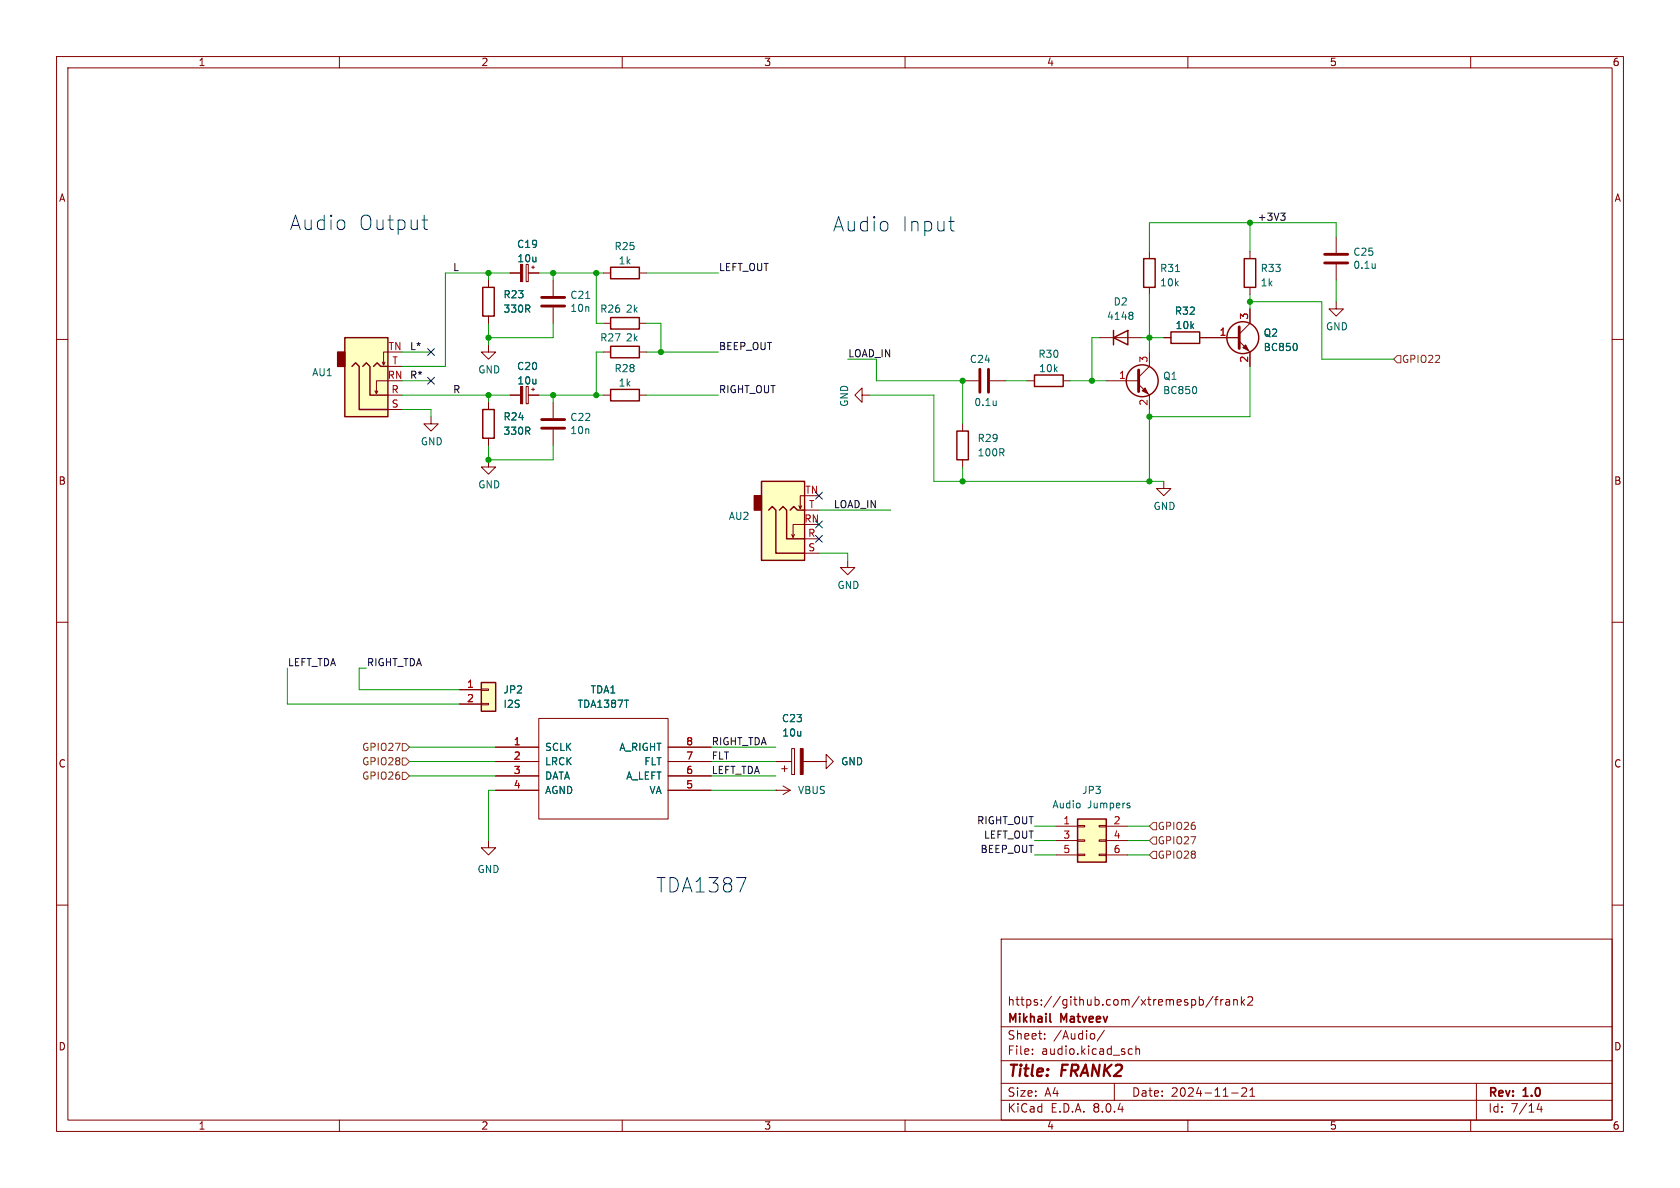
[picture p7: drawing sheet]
<svg xmlns="http://www.w3.org/2000/svg" width="297mm" height="210mm" viewBox="0 0 297 210" stroke-linecap="round" stroke-linejoin="round" font-family="sans-serif">
<g fill="none" stroke="#840000" stroke-width=".18">
<path d="M10 10h277v190h-277zM12 12h273v186h-273zM60 10v2M110 10v2M160 10v2M210 10v2M260 10v2M10 60h2M285 60h2M76.2 73.7v1.2h1.3l-1.3 1.3-1.3-1.3h1.3M86.4 71.1v1.3M86.4 77.5v1.2"/>
<path d="M86.4 81.3v1.3h1.2l-1.2 1.2-1.3-1.2h1.3M10 110h2M285 110h2M87.6 132.1h7.6M87.6 134.6h7.6M87.6 137.2h7.6M87.6 139.7h7.6M95.2 127h22.9v17.8h-22.9zM118.1 132.1h7.6M118.1 134.6h7.6M118.1 137.2h7.6M118.1 139.7h7.6"/>
<path d="M10 160h2M285 160h2M177 166h108v32h-108zM212 176.2v1.5M212 176.8l.5-.1 .2 .3v.4l-.1 .2h-.6M214.5 176.1l-1.3 2M214.7 176.7h.6M215.3 176.2l-.3 .2v1.3M215.8 176.7v1M216.2 176.7l-.2 .1-.2 .2M216.7 176.8h.6l.1 .9M217.4 177.1h-.5a.29 .29 0 0 0-.2 .3 .29 .29 0 0 0 .2 .3l.5-.1"/>
<path d="M218.1 176.8l.2-.1 .4 .1v.9M218.1 176.7v1M219.5 176.2v1.5M219.6 177.1l.4 .6M220 176.7l-.5 .6M220.6 176.3l.6-.1 .2 .1 .1 .3-1 1.1h1M60 198v2M110 198v2M160 198v2M177 194.5h108M177 191.5h108M177 187.5h108"/>
<path d="M177 181.5h108M182.5 186.3v.1M182.5 185.5v.1M184.7 183.6v.1M184.7 182.8v.1M193.5 182.8v.8M195.2 182.1l-1.2 2M197 191.5v3M199.6 186.3h.6M199.6 185.5h.6M200.8 185.5l.2-.1 .4 .1 .1 .9M200.8 184.9v1.5"/>
<path d="M210 198v2M217.7 193.2h1.2M219.5 192.4l.6-.1 .2 .1 .1 .3-.9 1.1h.9M221 193.8h.8M221 192.7l.4-.4v1.5M260 198v2M261 191.5v6.5M272.1 195l-.4 1.1h1M272.5 195.6v1"/>
</g>
<path d="M185.6 180.5l.2 .2" fill="none" stroke="#840000" stroke-width=".3"/>
<path d="M85.3 72.4h2.1v5.1h-2.1z" fill="none" stroke="#840000" stroke-width=".25"/>
<path d="M85.1 120.7h2.5v5h-2.5z" fill="#ffffc2"/>
<g fill="none" stroke="#840000" stroke-width=".18">
<path d="M86.4 49.5v1.3M86.4 55.9v1.3M90.2 48.3h1.8M93 46.7h.4v3.1h-.4zM93.4 48.3h1.8M94 47.2h.5M94.2 47v.5M194.3 59.7h7.6M213.4 59.7h5.7M221 54.6v2.6l-1.9 1.9M86.4 61v1.2h1.2l-1.2 1.3-1.3-1.3h1.3M90.2 69.9h1.8"/>
<path d="M93 68.3h.4v3.1h-.4zM93.4 69.9h1.8M94 68.8h.5M94.2 68.6v.5M106.7 69.9h1.2M113 69.9h1.3M195.6 67.3h5.7M201.3 67.9l1.9 2v2.5M203.2 62.2v2.6l-1.9 1.9M219.1 60.3l1.9 1.9v2.6M81.3 121.9h3.8M81.3 124.5h3.8"/>
<path d="M85.1 124.3h1.3v.3h-1.3zM85.1 121.8h1.3v.2h-1.3zM86.4 148.6v1.3h1.2l-1.2 1.2-1.3-1.2h1.3"/>
</g>
<g fill="none" stroke="#840000" stroke-width=".25">
<path d="M85.3 50.8h2.1v5.1h-2.1zM196.8 59.7l2.6-1.3v2.6zM196.8 58.4v2.6M107.9 68.8h5.1v2.1h-5.1zM85.1 120.7h2.5v5h-2.5z"/>
<circle cx="219.7" cy="59.7" r="2.82"/>
<circle cx="201.9" cy="67.3" r="2.82"/>
</g>
<path d="M219.1 57.8v3.8M201.3 65.4v3.8" fill="none" stroke="#840000" stroke-width=".51"/>
<g fill="#840000" stroke="#840000" stroke-width=".18">
<path d="M201.9 69.1l.5-.5 .5 1z"/>
<path d="M219.7 61.5l.5-.5 .5 1z"/>
<path d="M92 68.3h.4v3.1h-.4z"/>
<path d="M92 46.7h.4v3.1h-.4z"/>
</g>
<path d="M200.1 55.2l.2 .2-.2 .3 .2 .3v.2l-.2 .3M211.4 68.4l.1 .4-.1 .7M229.2 60.8l.1 .4-.1 .7" fill="none" stroke="#006464" stroke-width=".18"/>
<path d="M61 59.7h7.6v14h-7.6z" fill="#ffffc2"/>
<path d="M59.7 62.2h1.3v2.6h-1.3z" fill="#840000" stroke="#840000" stroke-width=".25"/>
<g fill="none" stroke="#840000" stroke-width=".18">
<path d="M97.8 49.5v2.8M97.8 54.4v2.8M106.7 48.3h1.2M113 48.3h1.3M66.8 69.1l-.3 .5M68.1 64l-.3 .5M68.6 62.2h-.8v2.3l-.2-.5M68.6 67.3h-2.1v2.3l-.2-.5M68.6 69.9h2.5M68.6 72.4h2.5M68.6 64.8h2.5M152.4 69.9v-1.3l-1.3 1.3 1.3 1.2v-1.2h1.3"/>
<path d="M170.2 67.3h2.8M170.2 74.9v1.3M175 67.3h2.8M181.6 67.3h1.3M188 67.3h1.2M149.9 99.1v1.2h1.2l-1.2 1.3-1.3-1.3h1.3M170.2 81.3v1.3M137.2 139.7h.1M137.2 139.7h2.5M137.2 134.6h2.8M138.2 135.9h1M138.4 138.9l1.3 .8"/>
<path d="M138.7 135.4v1M139.7 139.7l-1.3 .8M140 132.3h.5v4.6h-.5zM142 134.6h2.8M144.8 134.6h1.2v-1.2l1.3 1.2-1.3 1.3v-1.3M144.8 134.6h.1"/>
</g>
<path d="M61 59.7h7.6v14h-7.6zM107.9 47.2h5.1v2.1h-5.1zM62.2 64.8l.7-.7 .6 .7v7.6h5.1M64.1 64.8l.7-.7 .6 .7v5.1h3.2M66 64.8l.7-.7 .6 .7h1.3M169.2 76.2h2v5.1h-2zM182.9 66.3h5.1v2h-5.1z" fill="none" stroke="#840000" stroke-width=".25"/>
<path d="M141.5 132.3h.5v4.6h-.5z" fill="#840000" stroke="#840000" stroke-width=".18"/>
<path d="M95.8 54.1h4M95.8 52.6h4M173.2 65.3v4M174.8 65.3v4" fill="none" stroke="#840000" stroke-width=".51"/>
<path d="M103.5 52.8h.8M176.1 70.9v.8M176.1 71.6h.1" fill="none" stroke="#006464" stroke-width=".18"/>
<path d="M190.5 144.8h5.1v7.6h-5.1z" fill="#ffffc2"/>
<g fill="none" stroke="#840000" stroke-width=".18">
<path d="M106.7 57.2h1.2M113 57.2h1.3M203.2 44.5v1.2M203.2 50.8v1.3M205.7 59.7h1.3M212.1 59.7h1.3M221 44.5v1.2M221 50.8v1.3M236.2 53.3v1.3h1.3l-1.3 1.3-1.3-1.3h1.3M106.7 62.2h1.2M113 62.2h1.3M205.7 85.1v1.3h1.3l-1.3 1.2-1.2-1.2h1.2"/>
<path d="M186.7 146.1h3.8M186.7 148.6h3.8M186.7 151.1h3.8M190.5 151h1.3v.3h-1.3zM190.5 148.5h1.3v.2h-1.3zM190.5 145.9h1.3v.3h-1.3zM194.3 151h1.3v.3h-1.3zM194.3 148.5h1.3v.2h-1.3zM194.3 145.9h1.3v.3h-1.3zM195.6 146.1h3.8M195.6 148.6h3.8M195.6 151.1h3.8"/>
</g>
<path d="M107.9 56.1h5.1v2.1h-5.1zM202.2 45.7h2v5.1h-2zM207 58.7h5.1v2h-5.1zM220 45.7h2v5.1h-2zM107.9 61.2h5.1v2h-5.1zM190.5 144.8h5.1v7.6h-5.1z" fill="none" stroke="#840000" stroke-width=".25"/>
<path d="M207.8 48h.7M199.6 142.4l.2 .2-.2 .2M199.6 142h.1" fill="none" stroke="#006464" stroke-width=".18"/>
<path d="M134.6 85.1h7.6v14h-7.6z" fill="#ffffc2"/>
<path d="M133.3 87.6h1.3v2.6h-1.3z" fill="#840000" stroke="#840000" stroke-width=".25"/>
<g fill="none" stroke="#840000" stroke-width=".18">
<path d="M86.4 49.5v1.3M86.4 55.9v1.3M90.2 48.3h1.8M93.4 48.3h1.8M205.7 59.7h1.3M212.1 59.7h7M221 54.6v2.6M236.2 41.9v2.8M236.2 46.7v2.8M86.4 71.1v1.3M86.4 77.5v1.2M90.2 69.9h1.8"/>
<path d="M93.4 69.9h1.8M97.8 71.1v2.8M97.8 75.9v2.8M221 62.2v2.6M140.5 94.5l-.3 .5M141.7 89.4l-.2 .5M142.2 87.6h-.7v2.3l-.3-.5M142.2 92.7h-2v2.3l-.2-.5M142.2 95.3h2.6M142.2 97.8h2.6M142.2 90.2h2.6M81.3 121.9h3.8"/>
<path d="M81.3 124.5h3.8M87.6 134.6h7.6M87.6 132.1h7.6M87.6 137.2h7.6M87.6 139.7h7.6M118.1 134.6h7.6M118.1 132.1h7.6M118.1 137.2h7.6M118.1 139.7h7.6M137.2 134.6h2.8M142 134.6h2.8M144.8 134.6h.1"/>
</g>
<path d="M134.6 85.1h7.6v14h-7.6zM135.9 90.2l.6-.7 .7 .7v7.6h5M137.8 90.2l.6-.7 .7 .7v5.1h3.1M139.7 90.2l.6-.7 .7 .7h1.2" fill="none" stroke="#840000" stroke-width=".25"/>
<path d="M234.2 46.5h4.1M234.2 45h4.1M95.8 75.7h4M95.8 74.2h4" fill="none" stroke="#840000" stroke-width=".51"/>
<path d="M243.1 46.6v.8M243.1 47.3v.1M229.2 60.8l.1 .4-.1 .7" fill="none" stroke="#006464" stroke-width=".18"/>
<path d="M247 62.9h.6v1.2h-.6l-.6-.6zM71.1 136.5h.7l.6 .7-.6 .6h-.7zM71.1 134h.7l.6 .6-.6 .7h-.7zM71.1 131.4h.7l.6 .7-.6 .6h-.7zM203.8 148h.7v1.2h-.7l-.6-.6zM203.8 145.4h.7v1.3h-.7l-.6-.6zM203.8 150.5h.7v1.3h-.7l-.6-.7z" fill="none" stroke="#725600" stroke-width=".18"/>
<path d="M226.4 37.7h.8l-.4 .5M226.9 38.2l.3 .2v.3l-.3 .2" fill="none" stroke="#0f0f0f" stroke-width=".18"/>
<path d="M74.6 38.9h1M167.7 39.1h1M75 40.2l.1 .3 .5 .1M168.2 40.7l.5 .1M130.2 155.1h1.7l-1.1 2.6" fill="none" stroke="#0000c2" stroke-width=".18"/>
<g fill="none" stroke="#009600" stroke-width=".18">
<path d="M221 39.4v5.1M86.4 48.3v1.2M86.4 57.2v3.8M90.2 48.3h-11.5v16.5h-7.6M95.2 48.3h11.5M97.8 57.2v2.5h-11.4M97.8 48.3v1.2M105.4 48.3v8.9h1.3M114.3 48.3h12.7M114.3 57.2h2.5v5M194.3 59.7h-1.3v7.6M201.9 59.7h3.8"/>
<path d="M203.2 52.1v10.1M221 53.3h12.7v10.2h12.7M221 52.1v2.5M236.2 41.9v-2.5h-33v5.1M236.2 49.5v3.8M71.1 69.9h19.1M71.1 67.3h5.1M71.1 62.2h5.1M71.1 72.4h5.1v1.3M86.4 78.7v2.6h11.4v-2.6M86.4 69.9v1.2M95.2 69.9h11.5"/>
<path d="M97.8 69.9v1.2M106.7 62.2h-1.3v7.7M114.3 69.9h12.7M114.3 62.2h12.7M149.9 63.5h5v3.8h15.3v7.6M153.7 69.9h11.4v15.2h40.6M177.8 67.3h3.8M189.2 67.3h6.4M203.2 72.4v12.7M221 64.8v8.9h-17.8M144.8 90.2h12.7M144.8 97.8h5.1v1.3"/>
<path d="M170.2 82.6v2.5M50.8 118.1v6.4h30.5M64.8 118.1h-1.3v3.8h17.8M72.4 132.1h15.2M72.4 134.6h15.2M72.4 137.2h15.2M87.6 139.7h-1.2v8.9M125.7 139.7h11.5M125.7 132.1h11.5M125.7 134.6h11.5M125.7 137.2h11.5M182.9 148.6h3.8"/>
<path d="M182.9 146.1h3.8M182.9 151.1h3.8M199.4 148.6h3.8M199.4 146.1h3.8M199.4 151.1h3.8"/>
</g>
<path d="M75.6 66.7l1.2 1.2M75.6 61.6l1.2 1.2M76.8 66.7l-1.2 1.2M76.8 61.6l-1.2 1.2M144.2 94.6l1.2 1.3M144.2 92.1l1.2 1.2M144.2 87l1.2 1.2M145.4 94.6l-1.2 1.3M145.4 92.1l-1.2 1.2M145.4 87l-1.2 1.2" fill="none" stroke="#000084" stroke-width=".18"/>
<g fill="#009600" stroke="#009600" stroke-width=".18">
<circle cx="116.8" cy="62.2" r=".46"/>
<circle cx="105.4" cy="69.9" r=".46"/>
<circle cx="105.4" cy="48.3" r=".46"/>
<circle cx="97.8" cy="48.3" r=".46"/>
<circle cx="170.2" cy="67.3" r=".46"/>
<circle cx="97.8" cy="69.9" r=".46"/>
<circle cx="221" cy="39.4" r=".46"/>
<circle cx="221" cy="53.3" r=".46"/>
<circle cx="203.2" cy="59.7" r=".46"/>
<circle cx="193" cy="67.3" r=".46"/>
<circle cx="203.2" cy="73.7" r=".46"/>
<circle cx="203.2" cy="85.1" r=".46"/>
<circle cx="170.2" cy="85.1" r=".46"/>
<circle cx="86.4" cy="69.9" r=".46"/>
<circle cx="86.4" cy="48.3" r=".46"/>
<circle cx="86.4" cy="59.7" r=".46"/>
<circle cx="86.4" cy="81.3" r=".46"/>
</g>
<g font-size="3.5" fill="#0000c2">
<text x="51.1" y="40.9">Audio</text>
<text x="63.2" y="40.9">Output</text>
<text x="147.1" y="41.2">Audio</text>
<text x="159.2" y="41.2">Input</text>
<text x="115.8" y="158">TDA1387</text>
</g>
<g font-size="2.8" fill="#840000">
<text x="178" y="190.9">Title:</text>
<text x="187.7" y="190.9">FRANK2</text>
</g>
<g font-size="2.1" fill="#840000">
<text x="178" y="178">https://github.com/xtremespb/frank2</text>
<text x="178" y="184">Sheet:</text>
<text x="178" y="181.2">Mikhail</text>
<text x="186.2" y="184">/Audio/</text>
<text x="187.6" y="181.2">Matveev</text>
<text x="178" y="186.7">File:</text>
<text x="184.1" y="186.7">audio.kicad_sch</text>
<text x="178" y="196.9">KiCad</text>
<text x="178" y="194.1">Size:</text>
<text x="184.7" y="194.1">A4</text>
<text x="185.7" y="196.9">E.D.A.</text>
<text x="193.3" y="196.9">8.0.4</text>
<text x="200" y="194.1">Date:</text>
<text x="207" y="194.1">2024-11-21</text>
<text x="263" y="194.3">Rev:</text>
<text x="263" y="196.9">Id:</text>
<text x="267.1" y="196.9">7/14</text>
<text x="269.4" y="194.3">1.0</text>
</g>
<g font-size="1.8" fill="#840000">
<text x="35" y="11.9">1</text>
<text x="85" y="11.9">2</text>
<text x="135" y="11.9">3</text>
<text x="185" y="11.9">4</text>
<text x="235" y="11.9">5</text>
<text x="285" y="11.9">6</text>
<text x="10.3" y="35.9">A</text>
<text x="285.3" y="35.9">A</text>
<text x="10.3" y="85.9">B</text>
<text x="285.3" y="85.9">B</text>
<text x="10.3" y="135.9">C</text>
<text x="285.3" y="135.9">C</text>
<text x="10.3" y="185.9">D</text>
<text x="285.3" y="185.9">D</text>
<text x="35" y="199.9">1</text>
<text x="85" y="199.9">2</text>
<text x="135" y="199.9">3</text>
<text x="185" y="199.9">4</text>
<text x="235" y="199.9">5</text>
<text x="285" y="199.9">6</text>
</g>
<g font-size="1.8" fill="#0f0f0f">
<text x="222.2" y="39.1">+3V3</text>
<text x="80" y="48">L</text>
<text x="127" y="48">LEFT_OUT</text>
<text x="72.4" y="62">L*</text>
<text x="127" y="62">BEEP_OUT</text>
<text x="149.9" y="63.2">LOAD_IN</text>
<text x="72.4" y="67">R*</text>
<text x="80" y="69.6">R</text>
<text x="127" y="69.6">RIGHT_OUT</text>
<text x="147.3" y="89.9">LOAD_IN</text>
<text x="50.8" y="117.8">LEFT_TDA</text>
<text x="64.8" y="117.8">RIGHT_TDA</text>
<text x="125.7" y="131.8">RIGHT_TDA</text>
<text x="125.7" y="136.9">LEFT_TDA</text>
<text x="125.7" y="134.4">FLT</text>
<text x="172.6" y="145.8">RIGHT_OUT</text>
<text x="173.8" y="148.3">LEFT_OUT</text>
<text x="173.2" y="150.9">BEEP_OUT</text>
</g>
<g font-size="1.8" fill="#006464">
<text x="91.3" y="44">C19</text>
<text x="91.4" y="46.6">10u</text>
<text x="108.5" y="44.4">R25</text>
<text x="109.3" y="46.9">1k</text>
<text x="239.2" y="45.4">C25</text>
<text x="239.2" y="47.7">0.1u</text>
<text x="88.9" y="52.9">R23</text>
<text x="100.7" y="53">C21</text>
<text x="205" y="50.8">10k</text>
<text x="205" y="48.3">R31</text>
<text x="222.8" y="48.3">R33</text>
<text x="222.8" y="50.8">1k</text>
<text x="88.9" y="55.5">330R</text>
<text x="100.7" y="55.3">10n</text>
<text x="106" y="55.5">R26</text>
<text x="110.5" y="55.5">2k</text>
<text x="195.6" y="56.7">4148</text>
<text x="196.8" y="54.2">D2</text>
<text x="207.6" y="55.8">R32</text>
<text x="207.7" y="58.4">10k</text>
<text x="223.3" y="59.7">Q2</text>
<text x="234.3" y="58.6">GND</text>
<text x="91.3" y="65.6">C20</text>
<text x="106" y="60.6">R27</text>
<text x="108.5" y="66">R28</text>
<text x="110.5" y="60.6">2k</text>
<text x="171.4" y="64.4">C24</text>
<text x="183.5" y="63.5">R30</text>
<text x="183.6" y="66">10k</text>
<text x="223.3" y="62.3">BC850</text>
<text x="55.1" y="66.7">AU1</text>
<text x="84.5" y="66.2">GND</text>
<text x="91.4" y="68.2">10u</text>
<text x="109.3" y="68.5">1k</text>
<text x="172.1" y="72">0.1u</text>
<text x="205.5" y="69.9">BC850</text>
<text x="205.5" y="67.3">Q1</text>
<text x="88.9" y="77.1">330R</text>
<text x="88.9" y="74.5">R24</text>
<text x="100.7" y="74.6">C22</text>
<text x="100.7" y="76.9">10n</text>
<text x="150.1" y="72" transform="rotate(-90 150.1 72)">GND</text>
<text x="74.3" y="78.9">GND</text>
<text x="172.7" y="80.9">100R</text>
<text x="172.7" y="78.3">R29</text>
<text x="84.5" y="86.5">GND</text>
<text x="128.7" y="92.1">AU2</text>
<text x="203.8" y="90.3">GND</text>
<text x="148" y="104.3">GND</text>
<text x="88.9" y="122.8">JP2</text>
<text x="88.9" y="125.3">I2S</text>
<text x="102" y="125.3">TDA1387T</text>
<text x="104.3" y="122.8">TDA1</text>
<text x="138.1" y="127.9">C23</text>
<text x="138.2" y="130.4">10u</text>
<text x="96.3" y="132.9">SCLK</text>
<text x="96.3" y="135.5">LRCK</text>
<text x="109.4" y="132.9">A_RIGHT</text>
<text x="113.8" y="135.5">FLT</text>
<text x="148.6" y="135.5">GND</text>
<text x="96.3" y="138">DATA</text>
<text x="96.3" y="140.6">AGND</text>
<text x="110.6" y="138">A_LEFT</text>
<text x="114.7" y="140.6">VA</text>
<text x="141" y="140.6">VBUS</text>
<text x="186" y="143.1">Audio</text>
<text x="191.2" y="140.6">JP3</text>
<text x="192.3" y="143.1">Jumpers</text>
<text x="84.3" y="154.5">GND</text>
</g>
<g font-size="1.8" fill="#a90000">
<text x="215.5" y="59.4">1</text>
<text x="220.7" y="56.6" transform="rotate(-90 220.7 56.6)">3</text>
<text x="68.6" y="62">TN</text>
<text x="69.3" y="64.5">T</text>
<text x="202.9" y="64.2" transform="rotate(-90 202.9 64.2)">3</text>
<text x="220.7" y="64.2" transform="rotate(-90 220.7 64.2)">2</text>
<text x="68.4" y="67.1">RN</text>
<text x="69.1" y="69.6">R</text>
<text x="197.7" y="67.1">1</text>
<text x="202.9" y="71.8" transform="rotate(-90 202.9 71.8)">2</text>
<text x="69.1" y="72.1">S</text>
<text x="142.3" y="87.4">TN</text>
<text x="142.9" y="89.9">T</text>
<text x="142.1" y="92.5">RN</text>
<text x="142.8" y="95">R</text>
<text x="142.8" y="97.5">S</text>
<text x="82.5" y="121.7">1</text>
<text x="82.5" y="124.2">2</text>
<text x="90.7" y="131.8">1</text>
<text x="121.2" y="131.8">8</text>
<text x="90.7" y="134.4">2</text>
<text x="90.7" y="136.9">3</text>
<text x="121.2" y="136.9">6</text>
<text x="121.2" y="134.4">7</text>
<text x="90.7" y="139.4">4</text>
<text x="121.2" y="139.4">5</text>
<text x="187.9" y="145.8">1</text>
<text x="187.9" y="148.3">3</text>
<text x="196.8" y="145.8">2</text>
<text x="196.8" y="148.3">4</text>
<text x="187.9" y="150.9">5</text>
<text x="196.8" y="150.9">6</text>
</g>
<g font-size="1.8" fill="#725600">
<text x="247.8" y="64.4">GPIO22</text>
<text x="63.9" y="135.5">GPIO28</text>
<text x="63.9" y="132.9">GPIO27</text>
<text x="63.9" y="138">GPIO26</text>
<text x="204.6" y="149.5">GPIO27</text>
<text x="204.6" y="146.9">GPIO26</text>
<text x="204.6" y="152">GPIO28</text>
</g>
</svg>
